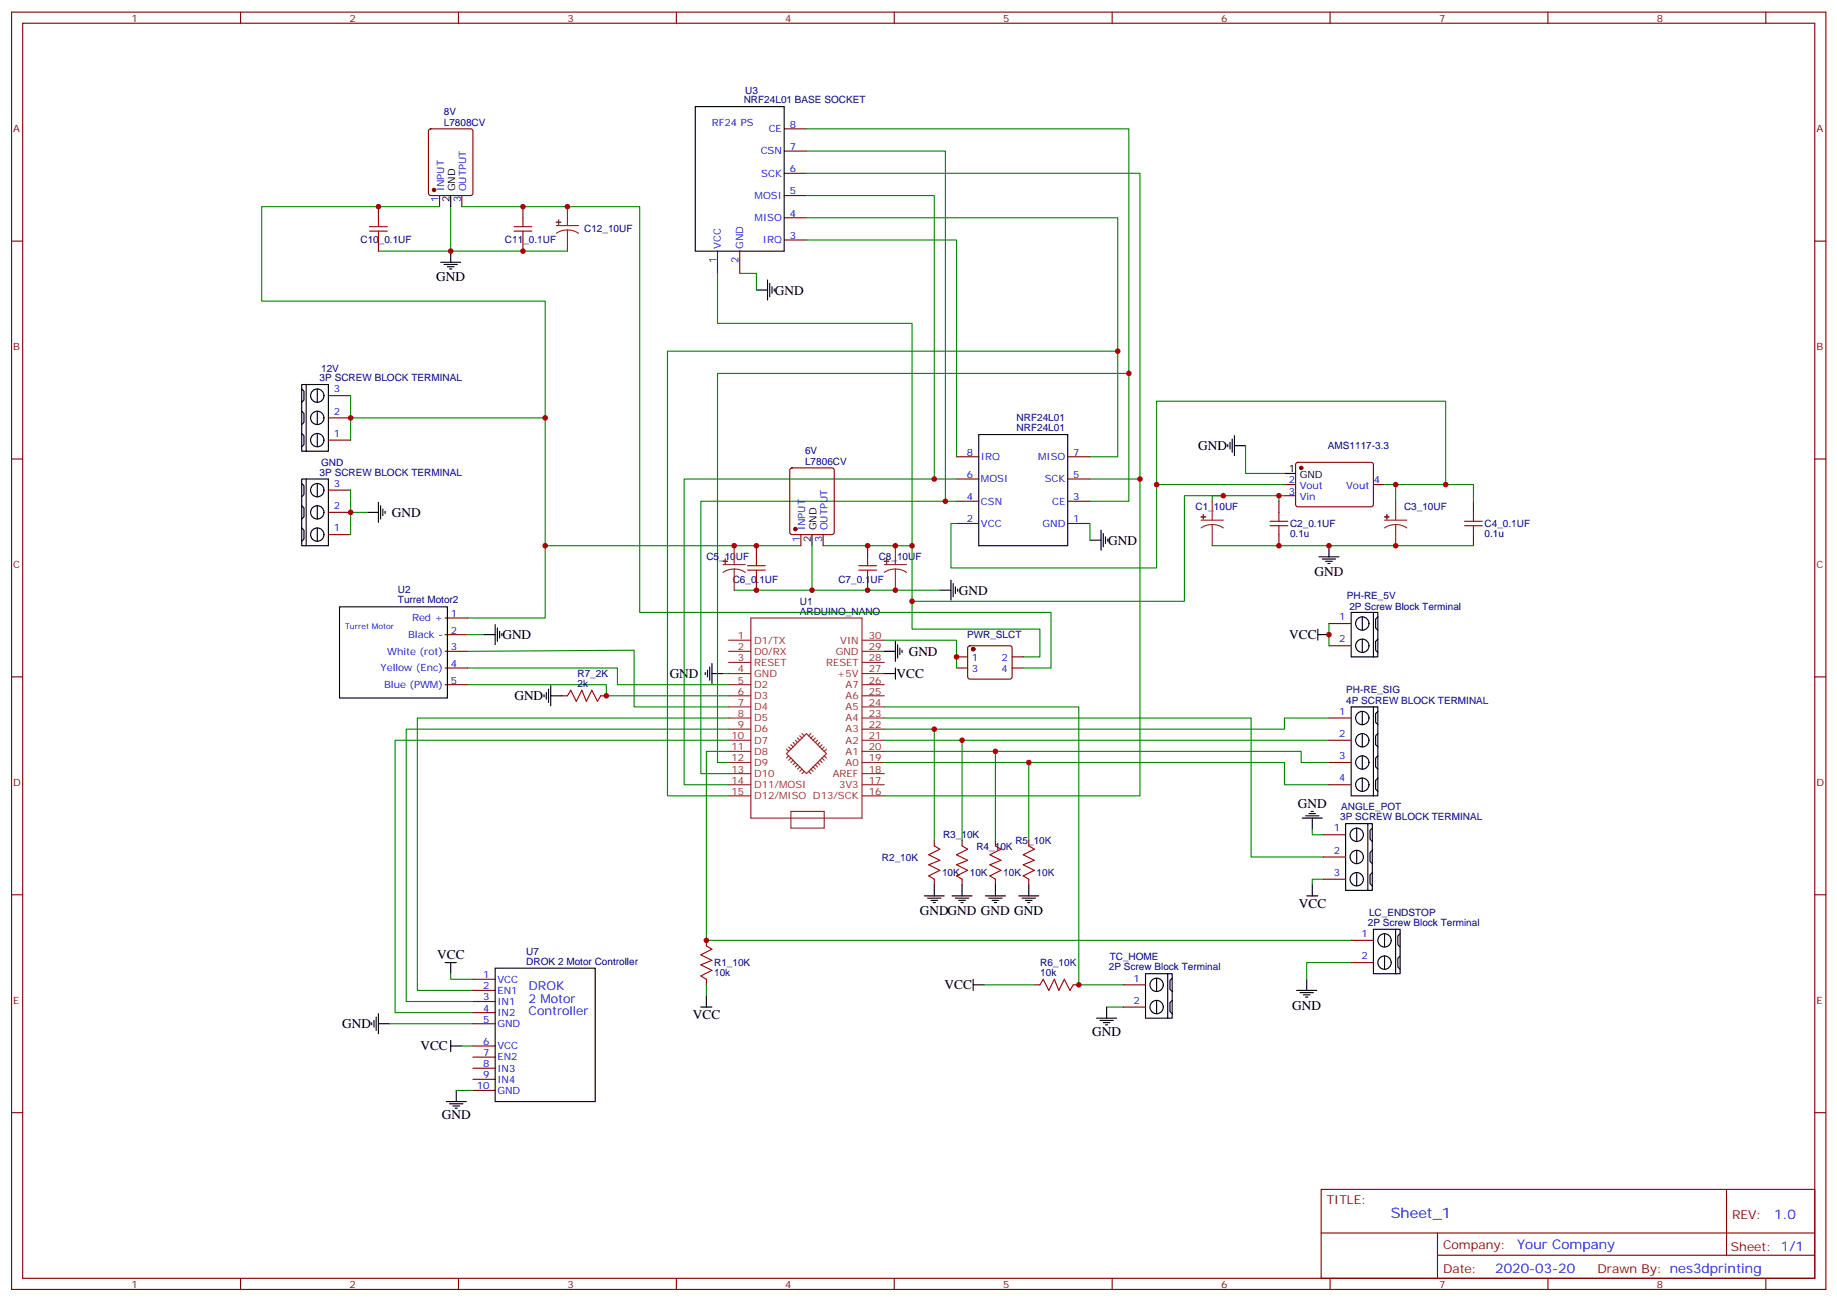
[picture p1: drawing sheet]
<svg xmlns="http://www.w3.org/2000/svg" width="583mm" height="413mm" viewBox="0 0 583 413" stroke-linecap="round" stroke-linejoin="round" font-family="sans-serif">
<g fill="none" stroke="#870000" stroke-width=".35">
<path d="M3.7 3.8h575.7v405.4h-575.7zM7.2 7.4h568.7v398.3h-568.7zM76.3 3.8v3.6M145.5 3.8v3.6M214.6 3.8v3.6M283.8 3.8v3.6M352.9 3.8v3.6M422.1 3.8v3.6M491.2 3.8v3.6M560.4 3.8v3.6M136.2 41.1l.5-.2h12.7l.6 .4 .1 20-.5 .7-12.9 .1-.7-.5v-20zM248.8 55h7.1"/>
<path d="M248.8 47.9h7.1M248.8 40.9h7.1M3.7 76.5h3.5M120.1 65.6v3.5M120.1 76.2v3.5M139.5 62.1v3.5M146.5 62.1v3.5M165.9 65.6v3.5M165.9 76.2v3.5M227.7 79.7v7M234.7 79.7v7M248.8 76.2h7.1"/>
<path d="M248.8 69.1h7.1M248.8 62.1h7.1M575.9 76.5h3.5M104.2 139.7h7.1M104.2 132.6h7.1M104.2 125.6h7.1M3.7 145.7h3.5M104.2 155.5h7.1M250.8 148.7l.5-.2h12.7l.7 .4v20l-.4 .7-13 .1-.6-.5-.1-20zM303.5 159.1h7.1M303.5 152h7.1M303.5 145h7.1"/>
<path d="M338.8 159.1h7.1M338.8 152h7.1M338.8 145h7.1M405.8 159.1v3.5M407.6 153.8h3.5M407.6 157.3h3.5M411.4 146.9l.4-.2 23.6 .1 .4 .6v13l-.7 .4h-23.5l-.5-.7v-12.7zM435.8 153.8h3.5M467.6 159.1v3.5M575.9 145.7h3.5M104.2 169.7h7.1M104.2 162.6h7.1"/>
<path d="M240 173.2v3.5M254.1 169.7v3.5M261.2 169.7v3.5M275.3 173.2v3.5M303.5 166.1h7.1M338.8 166.1h7.1M405.8 169.7v3.5M467.6 169.7v3.5M141.3 196.1h7M240 183.8v3.5M275.3 183.8v3.5M421.7 197.9h7.1"/>
<path d="M3.7 214.8h3.5M141.3 201.4h7M141.3 206.7h7M141.3 212h7M141.3 217.3h7M303.5 212h3.6M303.5 208.5h3.6M307.3 205.1l.5-.2h12.7l.5 .2 .2 .5-.1 9.5-.6 .4-13-.1-.4-.6v-9.2zM321.2 212h3.5M321.2 208.5h3.5M421.7 204.9h7.1M575.9 214.8h3.5"/>
<path d="M178.3 220.8h1.8M190.6 220.8h1.8M421.7 227.9h7.1M421.7 234.9h7.1M421.7 242h7.1M421.7 249h7.1M296.5 266.7v1.7M296.5 279v1.8M305.3 266.7v1.7M305.3 279v1.8M315.9 266.7v1.7M315.9 279v1.8"/>
<path d="M326.5 266.7v1.7M326.5 279v1.8M419.9 264.9h7.1M419.9 272h7.1M419.9 279h7.1M3.7 284h3.5M224.2 298.4v1.8M428.8 298.4h7M575.9 284h3.5M150.1 310.8h7M150.1 314.3h7M150.1 317.8h7"/>
<path d="M224.2 310.8v1.7M328.2 312.5h1.8M340.6 312.5h1.7M356.4 312.5h7.1M356.4 319.6h7.1M428.8 305.5h7M150.1 321.3h7M150.1 324.9h7M150.1 331.9h7M150.1 335.5h7M150.1 339h7M3.7 353.1h3.5"/>
<path d="M150.1 342.5h7M150.1 346h7M575.9 353.1h3.5M419.2 377.4h156.7v28.3h-156.7zM547.9 377.5v20.8M419.3 391.3h156.4M456.2 398.3h119.5M456.2 391.3v14.1M76.3 405.7v3.5M145.5 405.7v3.5M214.6 405.7v3.5M283.8 405.7v3.5"/>
<path d="M352.9 405.7v3.5M422.1 405.7v3.5M491.2 405.7v3.5M560.4 405.7v3.5"/>
</g>
<g fill="none" stroke="#8c2424" stroke-width=".35">
<path d="M176.5 71.6h7.1M180.1 73l1.8 .2 1.7 .8M180.1 73l-1.9 .2-1.7 .8M180.1 65.6v6M180.1 73v6.7M384.7 159.1v6M442.9 159.1v6M229.4 179.2h7.1M233 173.2v6M280.6 179.2h7.1M284.1 173.2v6M381.1 165.1h7.1"/>
<path d="M384.7 166.5l1.8 .2 1.7 .8M384.7 166.5l-1.9 .2-1.7 .8M384.7 166.5v6.7M439.3 165.1h7.1M442.9 166.5l1.8 .2 1.7 .8M442.9 166.5l-1.9 .2-1.7 .8M442.9 166.5v6.7M233 180.6l1.8 .2 1.7 .8M233 180.6l-1.9 .2-1.7 .8M233 180.6v6.7M238.3 196.1h35.2v63.5h-35.2zM284.1 180.6l1.9 .2 1.7 .8"/>
<path d="M284.1 180.6l-1.8 .2-1.7 .8M284.1 180.6v6.7M231.2 217.3h7.1M231.2 213.7h7.1M231.2 210.2h7.1M231.2 206.7h7.1M231.2 203.2h7.1M273.5 217.3h7.1M273.5 213.7h7.1M273.5 210.2h7.1M273.5 206.7h7.1M273.5 203.2h7.1"/>
<path d="M231.2 238.4h7.1M231.2 234.9h7.1M231.2 231.4h7.1M231.2 227.9h7.1M231.2 224.3h7.1M231.2 220.8h7.1M249.6 239.1l6.3-6.3 6.4 6.3-6.4 6.4zM249.6 237.7l.7 .7M250.3 237l.7 .7M250.3 239.9l-.7 .7M251 236.3l.7 .7M251.7 235.6l.7 .7"/>
<path d="M252.4 234.9l.7 .7M253.1 234.2l.7 .7M253.8 233.5l.7 .7M254.5 232.8l.7 .7M257.3 232.8l-.7 .7M258 233.5l-.7 .7M258.7 234.2l-.7 .7M259.4 234.9l-.7 .7M260.1 235.6l-.7 .7M260.8 236.3l-.7 .7M261.5 239.9l.8 .7M261.5 237l-.7 .7"/>
<path d="M262.3 237.7l-.8 .7M273.5 238.4h7.1M273.5 234.9h7.1M273.5 231.4h7.1M273.5 227.9h7.1M273.5 224.3h7.1M273.5 220.8h7.1M231.2 249h7.1M231.2 245.5h7.1M231.2 242h7.1M231.2 252.6h7.1M251 257.5h10.5v5.3h-10.5z"/>
<path d="M251 240.6l-.7 .7M251.7 241.3l-.7 .7M252.4 242l-.7 .7M253.1 242.7l-.7 .7M253.8 243.4l-.7 .7M254.5 244.1l-.7 .7M255.2 244.8l-.7 .7M256.6 244.8l.7 .7M257.3 244.1l.7 .7M258 243.4l.7 .7M258.7 242.7l.7 .7M259.4 242l.7 .7"/>
<path d="M260.1 241.3l.7 .7M260.8 240.6l.7 .7M273.5 249h7.1M273.5 245.5h7.1M273.5 242h7.1M273.5 252.6h7.1"/>
</g>
<g fill="none" stroke="#000" stroke-width=".35">
<path d="M220.6 33.8h28.2v45.9h-28.2zM143 62.1v3.5M143 79.7v3.5M139.8 83.2h6.4M140.9 83.9h4.2M142 84.6h2.1M142.7 85.3h.7M240 92h3.6M243.6 88.9v6.3M244.3 89.9v4.3M245 91v2.1M245.7 91.7v.7"/>
<path d="M95.7 137.5l.7 .8v2.8l-.7 .7M95.7 130.5l.7 .7v2.8l-.7 .7M95.7 123.4l.7 .7v2.9l-.7 .7M97.2 122h7v21.2h-7zM97.2 122h-1.5v21.2h1.5M100.7 123.4v4.3M100.7 130.5v4.2M100.7 137.5v4.3M310.6 137.9h28.2v35.3h-28.2zM391 139.3v4.2M391.7 138.3v6.3M95.7 153.4l.7 .7v2.9l-.7 .7"/>
<path d="M97.2 152h7v21.2h-7zM97.2 152h-1.5v21.2h1.5M100.7 153.4v4.3M120.1 159.4v6.4M389.6 141.1v.7M390.3 140.4v2.1M391.7 141.4h3.6M407.6 150.2h3.5M95.7 167.5l.7 .7v2.9l-.7 .7M95.7 160.5l.7 .7v2.8l-.7 .7M100.7 160.5v4.2M100.7 167.5v4.3"/>
<path d="M116.6 162.6h3.5M120.8 160.5v4.2M121.5 161.5v2.2M122.2 162.2v.7M257.7 169.7v3.5M345.9 171.4h3.5M349.4 168.2v6.4M350.1 169.3v4.2M350.8 170.4v2.1M351.5 171.1v.7M418.5 176.7h6.4M419.6 177.4h4.2"/>
<path d="M420.7 178.1h2.1M421.4 178.8h.7M421.7 173.2v3.5M107.7 192.6h34.3v28.9h-34.3zM157.1 198.2v6.4M157.8 199.3v4.2M298.2 187.3h3.6M301.8 184.1v6.4M302.5 185.2v4.2M303.2 186.2v2.1M303.9 186.9v.7M418.2 199.6v3.6"/>
<path d="M428.8 194.3h7v14.2h-7zM432.3 195.8v4.2M435.8 194.3h1.4v14.2h-1.4M437.2 195.8l-.7 .7v2.8l.7 .7M153.6 201.4h3.5M158.5 200.3v2.2M159.2 201v.8M173.4 219.7v2.2M174.1 218.7v4.2M174.8 217.6v6.4M223.8 213.4v.7M224.5 212.7v2.1"/>
<path d="M225.2 211.6v4.3M225.9 213.7h3.5M225.9 210.6v6.3M280.6 213.7h3.5M280.6 206.7h3.5M284.1 203.5v6.4M284.1 212v3.5M284.8 204.6v4.2M285.5 205.6v2.2M286.2 206.3v.7M418.2 201.4h3.5M432.3 202.8v4.2"/>
<path d="M437.2 202.8l-.7 .7v2.8l.7 .7M172.6 220.5v.7M174.8 220.8h3.5M428.8 224.3h7v28.3h-7zM432.3 225.7v4.3M432.3 232.8v4.2M432.3 239.9v4.2M435.8 224.3h1.4v28.3h-1.4M437.2 225.7l-.7 .7v2.9l.7 .7M437.2 232.8l-.7 .7v2.8l.7 .7M437.2 239.9l-.7 .7v2.8l.7 .7M413.2 259.6h6.4"/>
<path d="M414.3 258.9h4.2M415.4 258.2h2.1M416.1 257.5h.7M416.4 259.6v3.5M432.3 246.9v4.2M437.2 246.9l-.7 .7v2.8l.7 .7M427 261.4h7.1v21.1h-7.1zM430.5 262.8v4.2M430.5 269.8v4.3M430.5 276.9v4.2M434.1 261.4h1.4v21.1h-1.4M435.5 262.8l-.7 .7v2.8l.7 .7"/>
<path d="M435.5 269.8l-.7 .7v2.9l.7 .7M435.5 276.9l-.7 .7v2.8l.7 .7M293.3 284.3h6.3M294.4 285h4.2M295.4 285.7h2.1M296.1 286.4h.7M296.5 280.8v3.5M302.1 284.3h6.4M303.2 285h4.2M304.2 285.7h2.2M304.9 286.4h.7M305.3 280.8v3.5"/>
<path d="M312.7 284.3h6.4M313.8 285h4.2M314.8 285.7h2.1M315.5 286.4h.7M315.9 280.8v3.5M323.3 284.3h6.3M324.3 285h4.3M325.4 285.7h2.1M326.1 286.4h.7M326.5 280.8v3.5M414.7 284.3h3.5M416.4 280.8v3.5"/>
<path d="M435.8 294.9h7.1v14.1h-7.1zM439.3 296.3v4.2M442.9 294.9h1.4v14.1h-1.4M444.3 296.3l-.7 .7v2.8l.7 .7M141.3 305.5h3.5M143 305.5v3.5M157.1 307.2h31.8v42.4h-31.8zM222.4 319.6h3.5M224.2 316.1v3.5M308.8 312.5h3.5M308.8 310.8v3.5M351.2 319.6v3.5"/>
<path d="M363.5 309h7.1v14.1h-7.1zM367 310.4v4.2M367 317.5v4.2M370.6 309h1.4v14.1h-1.4M372 310.4l-.7 .7v2.8l.7 .7M372 317.5l-.7 .7v2.8l.7 .7M411.5 314.3h6.3M412.5 315h4.3M413.6 315.7h2.1M414.3 316.4h.7M414.7 310.8v3.5M439.3 303.4v4.2"/>
<path d="M444.3 303.4l-.7 .7v2.8l.7 .7M118 324.5v.7M118.7 323.8v2.1M119.4 322.8v4.2M120.1 321.7v6.3M120.1 324.9h3.5M143 330.2v3.5M143 331.9h3.5M348 323.1h6.3M349 323.8h4.3M350.1 324.5h2.1M350.8 325.2h.7"/>
<path d="M141.6 349.6h6.4M142.7 350.3h4.2M143.7 351h2.1M144.4 351.7h.7M144.8 346v3.6"/>
<circle cx="100.7" cy="132.6" r="2.12"/>
<circle cx="100.7" cy="125.6" r="2.12"/>
<circle cx="100.7" cy="139.7" r="2.12"/>
<circle cx="100.7" cy="155.5" r="2.12"/>
<circle cx="100.7" cy="169.7" r="2.12"/>
<circle cx="100.7" cy="162.6" r="2.12"/>
<circle cx="432.3" cy="197.9" r="2.12"/>
<circle cx="432.3" cy="204.9" r="2.12"/>
<circle cx="432.3" cy="227.9" r="2.12"/>
<circle cx="432.3" cy="234.9" r="2.12"/>
<circle cx="432.3" cy="242" r="2.12"/>
<circle cx="432.3" cy="249" r="2.12"/>
<circle cx="430.5" cy="272" r="2.12"/>
<circle cx="430.5" cy="279" r="2.12"/>
<circle cx="430.5" cy="264.9" r="2.12"/>
<circle cx="439.3" cy="298.4" r="2.12"/>
<circle cx="367" cy="312.5" r="2.12"/>
<circle cx="367" cy="319.6" r="2.12"/>
<circle cx="439.3" cy="305.5" r="2.12"/>
</g>
<g fill="none" stroke="#008700" stroke-width=".35">
<path d="M255.9 55h105.8v97M255.9 47.9h44.1v111.2M255.9 40.9h102.3v77.6M120.1 79.7h60M139.5 65.6h-56.5v30h90v37M143 65.6v14.1M146.5 65.6h56.5v128.7h130.5v17.7h-8.8M255.9 69.1h98.8v42.3M255.9 62.1h40.6v89.9M255.9 76.2h47.6v68.8M227.7 86.7v15.9h61.7v70.6M234.7 86.7h5.3v5.3"/>
<path d="M111.3 132.6h61.7v63.5h-24.7M111.3 125.6v14.1M111.3 155.5v14.2M303.5 152h-86.4v97h14.1M303.5 159.1h-81.1v86.4h8.8M345.9 159.1h12.3v-40.6h-130.5v123.5h3.5M345.9 152h15.8v100.6h-81.1M345.9 145h8.8v-33.6h-142.9v141.2h19.4M367 153.8v26.4h-65.2v-14.1h1.7M388.2 157.3h-12.4v33.5h-86.4M395.3 141.4v8.8h12.3M405.8 157.3h-21.1v1.8"/>
<path d="M407.6 157.3h-1.8v1.8M407.6 153.8h-40.6v-26.5h91.8v26.5M439.3 153.8h28.3v5.3M442.9 153.8v5.3M111.3 162.6h5.3M173 173.2h81.1M257.7 173.2v14.1M261.2 173.2h28.2v26.4h40.6v8.9h-5.3M345.9 166.1v5.3M384.7 173.2h82.9M233 187.3h65.2M421.7 197.9v7"/>
<path d="M148.3 206.7l52.9-.4v18h30M148.3 212h47.6v5.3h35.3M148.3 217.3h44.1v3.5h38.8M148.3 201.4h5.3M229.4 213.7h1.8M280.6 203.2h22.9v8.8M231.2 227.9h-98.8v86.4h17.7M231.2 231.4h-102.3v86.4h21.2M231.2 234.9h-105.8v86.4h24.7M231.2 238.4h-7v60h204.6M280.6 238.4h132.3v3.6h8.8M280.6 227.9h116.4v44.1h22.9"/>
<path d="M280.6 224.3h61.7v88.2h14.1M280.6 234.9h141.1M296.5 231.4v35.3M305.3 234.9v31.8M315.9 238.4v28.3M421.7 227.9h-14.1v3.5h-127M280.6 242h127v7h14.1M326.5 242v24.7M416.4 263.1v1.8h3.5M419.9 279h-3.5v1.8M143 309v1.8h7.1M224.2 312.5v3.6"/>
<path d="M312.3 312.5h15.9M351.2 319.6h5.2M428.8 305.5h-14.1v5.3M123.6 324.9h26.5M146.5 331.9h3.6M144.8 346h5.3"/>
</g>
<g fill="none" stroke="#a10000" stroke-width=".35">
<path d="M117.3 73.3h5.6M117.3 71.9h5.6M120.1 69.1v2.8M120.1 73.3v2.9M163.1 73.3h5.7M163.1 71.9h5.7M165.9 69.1v2.8M165.9 73.3v2.9M237.2 179.5h5.7M240 176.7v2.8M272.5 179.5h5.6M275.3 176.7v2.8"/>
<path d="M403 166.8h5.7M403 165.4h5.7M405.8 162.6v2.8M405.8 166.8v2.9M464.7 166.8h5.7M464.7 165.4h5.7M467.6 162.6v2.8M467.6 166.8v2.9M237.2 180.9h5.7M240 180.9v2.9M272.5 180.9h5.6M275.3 180.9v2.9"/>
<path d="M180.1 220.8l1-1.8 1.8 3.6 1.7-3.6 1.5 3.6 1.7-3.6 1.8 3.6 1-1.8M296.5 268.4l1.7 1.1-3.5 1.8 3.5 1.7-3.5 1.4 3.5 1.8-3.5 1.8 1.8 1M305.3 268.4l1.8 1.1-3.6 1.8 3.6 1.7-3.6 1.4 3.6 1.8-3.6 1.8 1.8 1M315.9 268.4l1.7 1.1-3.5 1.8 3.5 1.7-3.5 1.4 3.5 1.8-3.5 1.8 1.8 1M326.5 268.4l1.7 1.1-3.5 1.8 3.5 1.7-3.5 1.4 3.5 1.8-3.5 1.8 1.8 1M224.2 300.2l1.7 1-3.5 1.8 3.5 1.8-3.5 1.4 3.5 1.7-3.5 1.8 1.8 1.1M330 312.5l1-1.7 1.8 3.5 1.8-3.5 1.4 3.5 1.7-3.5 1.8 3.5 1.1-1.8"/>
</g>
<g fill="#870000" stroke="#870000" stroke-width=".35">
<circle cx="412.9" cy="148.5" r=".53"/>
<circle cx="252.4" cy="167.9" r=".53"/>
<circle cx="137.7" cy="60.3" r=".53"/>
<circle cx="308.8" cy="206" r=".53"/>
</g>
<g fill="#8c2424" stroke="#8c2424" stroke-width=".35">
<path d="M229.4 178.1l1.5 .1z"/>
<path d="M230.2 177.4v1.4z"/>
<path d="M280.6 178.1l1.4 .1z"/>
<path d="M281.3 177.4v1.4z"/>
<path d="M381.1 164h1.5z"/>
<path d="M381.8 163.3l.1 1.4z"/>
<path d="M439.3 164h1.5z"/>
<path d="M440.1 163.3v1.4z"/>
<path d="M176.5 70.5l1.4 .1z"/>
<path d="M177.2 69.8l.1 1.4z"/>
</g>
<g fill="#c00">
<circle cx="303.5" cy="208.5" r=".88"/>
<circle cx="165.9" cy="79.7" r=".88"/>
<circle cx="143" cy="79.7" r=".88"/>
<circle cx="275.3" cy="173.2" r=".88"/>
<circle cx="192.4" cy="220.8" r=".88"/>
<circle cx="442.9" cy="173.2" r=".88"/>
<circle cx="284.1" cy="187.3" r=".88"/>
<circle cx="284.1" cy="173.2" r=".88"/>
<circle cx="233" cy="173.2" r=".88"/>
<circle cx="240" cy="187.3" r=".88"/>
<circle cx="275.3" cy="187.3" r=".88"/>
<circle cx="405.8" cy="157.3" r=".88"/>
<circle cx="405.8" cy="173.2" r=".88"/>
<circle cx="300" cy="159.1" r=".88"/>
<circle cx="296.5" cy="152" r=".88"/>
<circle cx="289.4" cy="173.2" r=".88"/>
<circle cx="111.3" cy="162.6" r=".88"/>
<circle cx="421.7" cy="201.4" r=".88"/>
<circle cx="367" cy="153.8" r=".88"/>
<circle cx="289.4" cy="190.8" r=".88"/>
<circle cx="388.2" cy="157.3" r=".88"/>
<circle cx="224.2" cy="298.4" r=".88"/>
<circle cx="326.5" cy="242" r=".88"/>
<circle cx="305.3" cy="234.9" r=".88"/>
<circle cx="315.9" cy="238.4" r=".88"/>
<circle cx="421.7" cy="173.2" r=".88"/>
<circle cx="173" cy="173.2" r=".88"/>
<circle cx="458.8" cy="153.8" r=".88"/>
<circle cx="296.5" cy="231.4" r=".88"/>
<circle cx="111.3" cy="132.6" r=".88"/>
<circle cx="354.7" cy="111.4" r=".88"/>
<circle cx="361.7" cy="152" r=".88"/>
<circle cx="358.2" cy="118.5" r=".88"/>
<circle cx="442.9" cy="153.8" r=".88"/>
<circle cx="342.3" cy="312.5" r=".88"/>
<circle cx="240" cy="173.2" r=".88"/>
<circle cx="257.7" cy="187.3" r=".88"/>
<circle cx="120.1" cy="65.6" r=".88"/>
<circle cx="173" cy="132.6" r=".88"/>
<circle cx="165.9" cy="65.6" r=".88"/>
<circle cx="180.1" cy="65.6" r=".88"/>
</g>
<text font-size="4.6" fill="#00f" x="441.3" y="386.5">Sheet_1</text>
<g font-size="4.2">
<text x="138.4" y="89.3">GND</text>
<text x="245.9" y="93.5">GND</text>
<text x="380.3" y="142.8">GND</text>
<text x="124.3" y="164">GND</text>
<text x="351.7" y="172.9">GND</text>
<text x="417.1" y="182.8">GND</text>
<text x="304.3" y="188.7">GND</text>
<text x="159.4" y="202.8">GND</text>
<text x="409.1" y="202.8">VCC</text>
<text x="288.4" y="208.1">GND</text>
<text x="212.5" y="215.2">GND</text>
<text x="284.5" y="215.2">VCC</text>
<text x="163.2" y="222.2">GND</text>
<text x="411.8" y="256.4">GND</text>
<text x="291.9" y="290.4">GNDGND GND GND</text>
<text x="412.2" y="288.2">VCC</text>
<text x="138.8" y="304.4">VCC</text>
<text x="299.7" y="313.9">VCC</text>
<text x="219.9" y="323.5">VCC</text>
<text x="410.1" y="320.4">GND</text>
<text x="108.6" y="326.3">GND</text>
<text x="346.6" y="328.8">GND</text>
<text x="133.4" y="333.3">VCC</text>
<text x="140.2" y="355.2">GND</text>
</g>
<g font-size="4.2" fill="#00f">
<text x="563" y="386.7">1.0</text>
<text x="481.4" y="396.3">Your Company</text>
<text x="474.5" y="404.1">2020-03-20</text>
</g>
<g font-size="3.9" fill="#00f">
<text x="167.7" y="314.3">DROK</text>
<text x="167.7" y="318.2">2 Motor</text>
<text x="167.7" y="322.1">Controller</text>
</g>
<g font-size="3.9" fill="#800">
<text x="421" y="382">TITLE:</text>
<text x="549.6" y="386.7">REV:</text>
<text x="457.9" y="396.2">Company:</text>
<text x="549.3" y="396.8">Sheet: 1/1</text>
<text x="457.9" y="403.9">Date:</text>
<text x="506.9" y="404">Drawn By: nes3dprinting</text>
</g>
<g font-size="3.2" fill="#800">
<text x="41.8" y="6.8">1</text>
<text x="110.9" y="6.8">2</text>
<text x="180.1" y="6.8">3</text>
<text x="249.2" y="6.8">4</text>
<text x="318.3" y="6.8">5</text>
<text x="387.5" y="6.8">6</text>
<text x="456.6" y="6.8">7</text>
<text x="525.8" y="6.8">8</text>
<text x="4.2" y="41.9">A</text>
<text x="576.4" y="41.9">A</text>
<text x="4.2" y="111.1">B</text>
<text x="576.4" y="111.1">B</text>
<text x="4.2" y="180.2">C</text>
<text x="576.4" y="180.2">C</text>
<text x="4.2" y="249.4">D</text>
<text x="576.4" y="249.4">D</text>
<text x="4.2" y="318.5">E</text>
<text x="576.4" y="318.5">E</text>
<text x="41.8" y="408.7">1</text>
<text x="110.9" y="408.7">2</text>
<text x="180.1" y="408.7">3</text>
<text x="249.2" y="408.7">4</text>
<text x="318.3" y="408.7">5</text>
<text x="387.5" y="408.7">6</text>
<text x="456.6" y="408.7">7</text>
<text x="525.8" y="408.7">8</text>
</g>
<g font-size="3.2" fill="#000080">
<text x="236.5" y="29.8">U3</text>
<text x="236" y="32.8">NRF24L01 BASE SOCKET</text>
<text x="140.8" y="39.8">L7808CV</text>
<text x="140.8" y="36.6">8V</text>
<text x="114.4" y="77.2">C10_0.1UF</text>
<text x="160.2" y="77.2">C11_0.1UF</text>
<text x="185.4" y="73.8">C12_10UF</text>
<text x="101.9" y="118">12V</text>
<text x="101.4" y="121">3P SCREW BLOCK TERMINAL</text>
<text x="322.6" y="136.8">NRF24L01</text>
<text x="322.6" y="133.7">NRF24L01</text>
<text x="421.4" y="142.3">AMS1117-3.3</text>
<text x="101.9" y="148">GND</text>
<text x="255.5" y="147.4">L7806CV</text>
<text x="255.5" y="144.2">6V</text>
<text x="101.4" y="151">3P SCREW BLOCK TERMINAL</text>
<text x="379.4" y="162">C1_10UF</text>
<text x="445.6" y="161.9">C3_10UF</text>
<text x="409.4" y="167.3">C2_0.1UF</text>
<text x="471.1" y="167.3">C4_0.1UF</text>
<text x="409.4" y="170.5">0.1u</text>
<text x="471.1" y="170.5">0.1u</text>
<text x="224.1" y="177.8">C5_10UF</text>
<text x="278.8" y="177.8">C8_10UF</text>
<text x="232.5" y="184.9">C6_0.1UF</text>
<text x="266" y="184.9">C7_0.1UF</text>
<text x="126.3" y="191.4">Turret Motor2</text>
<text x="126.3" y="188.2">U2</text>
<text x="253.8" y="191.9">U1</text>
<text x="427.4" y="190.1">PH-RE_5V</text>
<text x="253.8" y="195.1">ARDUINO_NANO</text>
<text x="428.2" y="193.7">2P Screw Block Terminal</text>
<text x="306.9" y="202.5">PWR_SLCT</text>
<text x="183.2" y="214.9">R7_2K</text>
<text x="183.2" y="218">2k</text>
<text x="427.2" y="220">PH-RE_SIG</text>
<text x="427.2" y="223.3">4P SCREW BLOCK TERMINAL</text>
<text x="425.6" y="257.1">ANGLE_POT</text>
<text x="425.3" y="260.3">3P SCREW BLOCK TERMINAL</text>
<text x="299.3" y="266.1">R3_10K</text>
<text x="309.9" y="269.6">R4_10K</text>
<text x="322.2" y="267.8">R5_10K</text>
<text x="279.9" y="273.1">R2_10K</text>
<text x="298.9" y="278">10K</text>
<text x="307.8" y="278">10K</text>
<text x="318.3" y="278">10K</text>
<text x="328.9" y="278">10K</text>
<text x="434.1" y="293.8">2P Screw Block Terminal</text>
<text x="434.4" y="290.7">LC_ENDSTOP</text>
<text x="167" y="303">U7</text>
<text x="352.1" y="304.7">TC_HOME</text>
<text x="167" y="306.2">DROK 2 Motor Controller</text>
<text x="226.6" y="309.7">10k</text>
<text x="226.6" y="306.5">R1_10K</text>
<text x="330.1" y="309.7">10k</text>
<text x="330.1" y="306.5">R6_10K</text>
<text x="351.9" y="307.9">2P Screw Block Terminal</text>
</g>
<g font-size="3.2" fill="#00f">
<text x="225.9" y="39.8">RF24 PS</text>
<text x="243.9" y="41.9">CE</text>
<text x="250.6" y="40.5">8</text>
<text x="250.6" y="47.6">7</text>
<text x="241.4" y="49">CSN</text>
<text x="241.6" y="56.1">SCK</text>
<text x="250.6" y="54.6">6</text>
<text x="139.1" y="64.2" transform="rotate(-90 139.1 64.2)">1</text>
<text x="140.9" y="60.7" transform="rotate(-90 140.9 60.7)">INPUT</text>
<text x="146.2" y="64.2" transform="rotate(-90 146.2 64.2)">3</text>
<text x="148" y="60.7" transform="rotate(-90 148 60.7)">OUTPUT</text>
<text x="239.5" y="63.1">MOSI</text>
<text x="250.6" y="61.7">5</text>
<text x="239.5" y="70.2">MISO</text>
<text x="250.6" y="68.8">4</text>
<text x="242.1" y="77.2">IRQ</text>
<text x="250.6" y="75.8">3</text>
<text x="227.3" y="83.5" transform="rotate(-90 227.3 83.5)">1</text>
<text x="228.7" y="79" transform="rotate(-90 228.7 79)">VCC</text>
<text x="234.4" y="83.5" transform="rotate(-90 234.4 83.5)">2</text>
<text x="235.8" y="79" transform="rotate(-90 235.8 79)">GND</text>
<text x="106" y="124.5">3</text>
<text x="106" y="131.6">2</text>
<text x="106" y="138.6">1</text>
<text x="306.8" y="144.6">8</text>
<text x="311.3" y="146">IRQ</text>
<text x="329.4" y="146">MISO</text>
<text x="340.6" y="144.6">7</text>
<text x="106" y="154.5">3</text>
<text x="306.8" y="151.7">6</text>
<text x="311.3" y="153.1">MOSI</text>
<text x="331.5" y="153.1">SCK</text>
<text x="340.6" y="151.7">5</text>
<text x="408.9" y="153.4">2</text>
<text x="412.4" y="155.2">Vout</text>
<text x="427.2" y="155.2">Vout</text>
<text x="436" y="153.4">4</text>
<text x="106" y="161.5">2</text>
<text x="306.8" y="158.7">4</text>
<text x="311.3" y="160.1">CSN</text>
<text x="333.9" y="160.1">CE</text>
<text x="340.6" y="158.7">3</text>
<text x="408.9" y="157">3</text>
<text x="412.4" y="158.7">Vin</text>
<text x="306.8" y="165.8">2</text>
<text x="311.3" y="167.2">VCC</text>
<text x="330.8" y="167.2">GND</text>
<text x="340.6" y="165.8">1</text>
<text x="106" y="168.6">1</text>
<text x="253.8" y="171.8" transform="rotate(-90 253.8 171.8)">1</text>
<text x="255.6" y="168.3" transform="rotate(-90 255.6 168.3)">INPUT</text>
<text x="260.8" y="171.8" transform="rotate(-90 260.8 171.8)">3</text>
<text x="262.6" y="168.3" transform="rotate(-90 262.6 168.3)">OUTPUT</text>
<text x="130.8" y="197.2">Red +</text>
<text x="143" y="195.8">1</text>
<text x="425" y="196.8">1</text>
<text x="129.5" y="202.5">Black -</text>
<text x="143" y="201">2</text>
<text x="425" y="203.9">2</text>
<text x="122.9" y="207.8">White (rot)</text>
<text x="143" y="206.3">3</text>
<text x="308.4" y="209.9">1</text>
<text x="317.8" y="209.9">2</text>
<text x="120.8" y="213">Yellow (Enc)</text>
<text x="143" y="211.6">4</text>
<text x="308.4" y="213.4">3</text>
<text x="317.8" y="213.4">4</text>
<text x="121.9" y="218.3">Blue (PWM)</text>
<text x="143" y="216.9">5</text>
<text x="425" y="226.8">1</text>
<text x="425" y="233.9">2</text>
<text x="425" y="240.9">3</text>
<text x="425" y="248">4</text>
<text x="423.2" y="263.8">1</text>
<text x="423.2" y="270.9">2</text>
<text x="423.2" y="278">3</text>
<text x="432" y="297.4">1</text>
<text x="432" y="304.4">2</text>
<text x="153.3" y="310.4">1</text>
<text x="157.8" y="311.8">VCC</text>
<text x="359.7" y="311.5">1</text>
<text x="153.3" y="313.9">2</text>
<text x="153.3" y="317.5">3</text>
<text x="157.8" y="315.3">EN1</text>
<text x="153.3" y="321">4</text>
<text x="157.8" y="318.9">IN1</text>
<text x="157.8" y="322.4">IN2</text>
<text x="359.7" y="318.5">2</text>
<text x="153.3" y="324.5">5</text>
<text x="157.8" y="325.9">GND</text>
<text x="153.3" y="331.6">6</text>
<text x="153.3" y="335.1">7</text>
<text x="157.8" y="333">VCC</text>
<text x="153.3" y="338.6">8</text>
<text x="157.8" y="336.5">EN2</text>
<text x="157.8" y="340">IN3</text>
<text x="151.3" y="345.7">10</text>
<text x="153.3" y="342.2">9</text>
<text x="157.8" y="343.6">IN4</text>
<text x="157.8" y="347.1">GND</text>
</g>
<g font-size="3.2">
<text x="142.7" y="64.2" transform="rotate(-90 142.7 64.2)">2</text>
<text x="144.4" y="60.7" transform="rotate(-90 144.4 60.7)">GND</text>
<text x="408.9" y="149.9">1</text>
<text x="412.4" y="151.7">GND</text>
<text x="257.3" y="171.8" transform="rotate(-90 257.3 171.8)">2</text>
<text x="259.1" y="168.3" transform="rotate(-90 259.1 168.3)">GND</text>
</g>
<g font-size="3.2" fill="#8d2323">
<text x="234.1" y="202.8">1</text>
<text x="275.7" y="202.8">30</text>
<text x="234.1" y="209.9">3</text>
<text x="234.1" y="206.3">2</text>
<text x="239.3" y="207.8">D0/RX</text>
<text x="239.3" y="204.2">D1/TX</text>
<text x="265.2" y="207.8">GND</text>
<text x="266.6" y="204.2">VIN</text>
<text x="275.7" y="206.3">29</text>
<text x="275.7" y="209.9">28</text>
<text x="234.1" y="213.4">4</text>
<text x="239.3" y="214.8">GND</text>
<text x="239.3" y="211.3">RESET</text>
<text x="262.1" y="211.3">RESET</text>
<text x="265.7" y="214.8">+5V</text>
<text x="275.7" y="213.4">27</text>
<text x="234.1" y="220.5">6</text>
<text x="234.1" y="216.9">5</text>
<text x="239.3" y="221.9">D3</text>
<text x="239.3" y="218.3">D2</text>
<text x="268.3" y="218.3">A7</text>
<text x="268.3" y="221.9">A6</text>
<text x="275.7" y="216.9">26</text>
<text x="275.7" y="220.5">25</text>
<text x="234.1" y="227.5">8</text>
<text x="234.1" y="224">7</text>
<text x="239.3" y="225.4">D4</text>
<text x="268.3" y="225.4">A5</text>
<text x="275.7" y="224">24</text>
<text x="275.7" y="227.5">23</text>
<text x="234.1" y="231">9</text>
<text x="239.3" y="232.4">D6</text>
<text x="239.3" y="228.9">D5</text>
<text x="268.3" y="228.9">A4</text>
<text x="268.3" y="232.4">A3</text>
<text x="275.7" y="231">22</text>
<text x="232.1" y="238.1">11</text>
<text x="232.1" y="234.6">10</text>
<text x="239.3" y="239.5">D8</text>
<text x="239.3" y="236">D7</text>
<text x="268.3" y="236">A2</text>
<text x="268.3" y="239.5">A1</text>
<text x="275.7" y="234.6">21</text>
<text x="275.7" y="238.1">20</text>
<text x="232.1" y="245.1">13</text>
<text x="232.1" y="241.6">12</text>
<text x="239.3" y="243">D9</text>
<text x="268.3" y="243">A0</text>
<text x="275.7" y="241.6">19</text>
<text x="275.7" y="245.1">18</text>
<text x="232.1" y="248.7">14</text>
<text x="239.3" y="250.1">D11/MOSI</text>
<text x="239.3" y="246.6">D10</text>
<text x="264.3" y="246.6">AREF</text>
<text x="266.3" y="250.1">3V3</text>
<text x="275.7" y="248.7">17</text>
<text x="232.1" y="252.2">15</text>
<text x="239.3" y="253.6">D12/MISO D13/SCK</text>
<text x="275.7" y="252.2">16</text>
</g>
<text font-size="2.5" fill="#00f" x="109.5" y="199.6">Turret Motor</text>
</svg>
